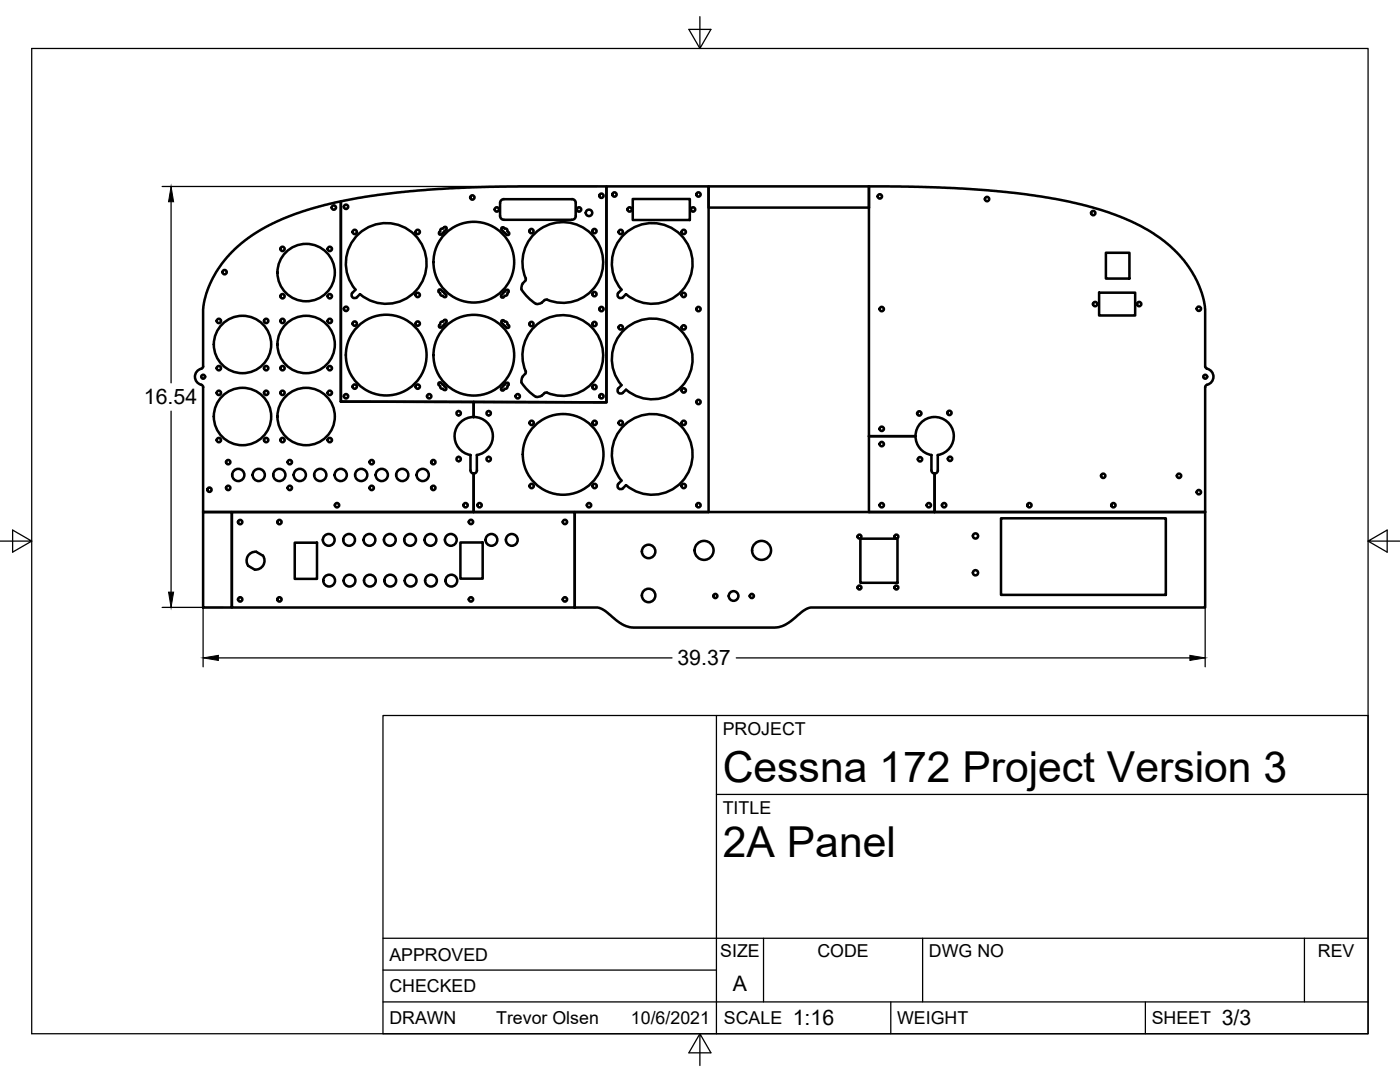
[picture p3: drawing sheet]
<svg xmlns="http://www.w3.org/2000/svg" width="279mm" height="216mm" viewBox="0 0 279 216" stroke-linecap="round" stroke-linejoin="round" font-family="sans-serif">
<!-- layer: Visible -->
<g fill="none" stroke="#000" stroke-width=".51">
<path d="M100.6 39.8h13.5M100.6 39.7a.77 .77 0 0 0-.8 .8v2.6a.77 .77 0 0 0 .8 .8h13.5a.77 .77 0 0 0 .8-.8v-2.6a.74 .74 0 0 0-.8-.8M126.3 39.7h11.4v4.2h-11.4zM173.4 37.2h-32v4.2h32M173.4 37.2l9.9 .1 8.7 .3 6.8 .5 7.6 .9 6.8 1.2 4.6 1.1 5.8 1.9 3.9 1.8 3.9 2.4 3 2.5 2.3 2.7 2.2 3.5 .9 2.3 .7 2.8v11.9a.81 .81 0 0 0 .8 .6 1.69 1.69 0 0 1 .8 1.8 1.69 1.69 0 0 1-1.4 1.4l-.2 .4M173.4 37.2v65h13.1M68 40.2l4.9-.9 6.3-.9 10.7-.8 11.4-.4h19.7v43.1l-53-.2zM71 57.8l-.7 .6M71 57.8a8.1 8.1 0 0 1 4.2-13.1 8.1 8.1 0 0 1 9.7 9.7 8.1 8.1 0 0 1-13 4.3l-.7 .6a.64 .64 0 0 1-.9 0 .64 .64 0 0 1 0-.9M88.4 58.2l-.4-.4a.31 .31 0 0 0-.4 0 .31 .31 0 0 0 0 .5l.4 .6 .6 .3a.31 .31 0 0 0 .4 0 .31 .31 0 0 0 0-.4l-.3-.3M88.4 58.2l.3 .3M89 45.8l-.9 .9a.31 .31 0 0 1-.4 .1 .31 .31 0 0 1 0-.5"/>
<path d="M89.1 45.8a.3 .3 0 0 0 0-.5 .3 .3 0 0 0-.5 .1l-.6 .3-.3 .6M100.5 45.4l.2 .2M100.6 45.4a.31 .31 0 0 0-.5 0 .31 .31 0 0 0 0 .5l1 .9a.31 .31 0 0 0 .5 0 .31 .31 0 0 0-.1-.4l-.2-.3M100.7 58.2l-.3 .3M100.7 45.6l.5 .1 .1 .4M101 57.9l-.3 .3M101 57.9a.31 .31 0 0 1 .4 0 .31 .31 0 0 1 .1 .4l-.2 .2M101.3 58.5l-.1 .4-.5 .1-.2 .3a.31 .31 0 0 1-.4 0 .31 .31 0 0 1 0-.4l.3-.4M108.7 59.9l.3-.1a8.1 8.1 0 0 0 11.3-6.3 8.1 8.1 0 0 0-9.1-9.1 8.1 8.1 0 0 0-6.3 11.3v.2a1.7 1.7 0 0 0-.1 2.8l1.7 1.6a1.47 1.47 0 0 0 2.2-.4M124 57.8l-.6 .6M124 57.8a8.1 8.1 0 0 1 4.4-13 8.1 8.1 0 0 1 9.6 9.7 8.1 8.1 0 0 1-13.1 4.2l-.6 .6a.65 .65 0 0 1-.9 0 .65 .65 0 0 1 0-.9M219.4 58.4h7.1v4.5h-7.1z"/>
<path d="M220.7 50.4h4.7v5.2h-4.7zM40.5 73.1v-11.3l.2-1.4 .5-1.8 1-2.6 1.3-2.3 1.4-1.9 1.9-2 2.1-1.8 2.2-1.5 2.6-1.5 2.8-1.4 4.1-1.5 4.2-1.2 3.2-.7v39.9M40.5 77.3v24.9h54v-7.7M40.6 73.1a.81 .81 0 0 1-.9 .6 1.69 1.69 0 0 0-.8 1.8 1.69 1.69 0 0 0 1.5 1.4l.2 .4M88 64.3l.3-.1 .3-.3a.3 .3 0 0 1 .5 0 .3 .3 0 0 1-.1 .4l-.9 1a.31 .31 0 0 1-.4 0 .31 .31 0 0 1 0-.4zM88.7 77l-.7-.6a.31 .31 0 0 0-.4 0 .31 .31 0 0 0 0 .4l.4 .7 .6 .3a.31 .31 0 0 0 .4 0 .31 .31 0 0 0 0-.5l-.3-.3M101 76.5l-.6 .6M101 76.4a.31 .31 0 0 1 .4 0 .31 .31 0 0 1 .1 .5l-.2 .2M101.3 77.1l-.1 .4-.7 .3a.31 .31 0 0 1-.4 0 .31 .31 0 0 1 0-.4l.3-.3M101.5 64.9a.32 .32 0 0 1 .1 .5 .32 .32 0 0 1-.5 0l-1-1a.31 .31 0 0 1 0-.4 .31 .31 0 0 1 .5 0l.1 .2 .5 .1 .3 .6M104.1 76.3l.7 1 1.2 1.2a1.59 1.59 0 0 0 2.7-.1M104.8 74.6a1.83 1.83 0 0 0-.7 1.7"/>
<path d="M104.8 74.6l.1-.4a8.1 8.1 0 0 1 6.3-11.2 8.1 8.1 0 0 1 9.1 9.1 8.1 8.1 0 0 1-11.3 6.2l-.3 .1M123.4 77.4a.65 .65 0 0 0 0 1 .65 .65 0 0 0 .9 0l.6-.6M123.4 77.5l.6-.7a8.1 8.1 0 0 1 4.3-13 8.1 8.1 0 0 1 9.7 9.7 8.1 8.1 0 0 1-13.1 4.2M240.5 77.3v24.9h-54M68 80.1l26.5 .1v3M94.5 83.2v-3l26.5 .1v-43.1h20.4v65h-46.9v-7.7M94.5 83.2a3.8 3.8 0 0 1 3.8 3.5 3.8 3.8 0 0 1-3.1 4.1M94.5 83.2a3.9 3.9 0 0 0-3.8 3.5 3.9 3.9 0 0 0 3.2 4.1v3a.65 .65 0 0 0 .6 .7M95.2 90.8v3.1M95.2 93.8a.65 .65 0 0 1-.7 .7M124.7 84.8a8.1 8.1 0 0 1 11.2 .2 8.1 8.1 0 0 1 .2 11.1 8.1 8.1 0 0 1-11.2 .7l-.6 .6a.64 .64 0 0 1-.9 0 .64 .64 0 0 1 0-.9l.6-.6a8.1 8.1 0 0 1 .7-11.1zM173.4 87h9.3"/>
<path d="M182.7 87a4 4 0 0 0 3.2 3.8v3a.65 .65 0 0 0 .6 .7 .65 .65 0 0 0 .7-.7M182.7 87a3.8 3.8 0 0 1 3.6-3.8 3.8 3.8 0 0 1 4 3.4 3.8 3.8 0 0 1-3.1 4.2M186.5 94.5v7.7M187.2 90.8v3.1M187.2 90.8h.1M40.5 102.2h5.8v19h-5.8zM46.3 102.2h68.4v19h-68.4zM52.5 110.9a1.79 1.79 0 0 1 0 1.9 1.79 1.79 0 0 1-1.7 .9l-1.3-.8a1.79 1.79 0 0 1 0-1.9 1.79 1.79 0 0 1 1.6-.9l1.4 .8M58.8 108.3h4.5v7.2h-4.5zM91.9 108.2h4.4v7.3h-4.4zM114.7 102.2h125.8v19h-78.7l-1.4 .6-3.3 2.7a5 5 0 0 1-2.6 .7h-28.3a8 8 0 0 1-4.7-2.7l-1.4-1-.8-.3h-4.6zM171.7 107.5h7.4v8.8h-7.4z"/>
<path d="M199.8 103.4h32.9v15.3h-32.9z"/>
<circle cx="94.3" cy="39.4" r=".43"/>
<circle cx="120" cy="39.1" r=".43"/>
<circle cx="122.6" cy="38.8" r=".43"/>
<circle cx="139.4" cy="38.8" r=".43"/>
<circle cx="175.6" cy="39.2" r=".43"/>
<circle cx="197" cy="39.7" r=".43"/>
<circle cx="44.8" cy="54.3" r=".43"/>
<circle cx="56.4" cy="49.7" r=".43"/>
<circle cx="56.4" cy="59.1" r=".43"/>
<circle cx="61.1" cy="54.4" r="5.7"/>
<circle cx="65.8" cy="49.7" r=".43"/>
<circle cx="65.8" cy="59.1" r=".43"/>
<circle cx="66.6" cy="41.4" r=".43"/>
<circle cx="69.1" cy="41.3" r=".43"/>
<circle cx="70.8" cy="46.3" r=".43"/>
<circle cx="83.4" cy="58.9" r=".43"/>
<circle cx="83.4" cy="46.3" r=".43"/>
<circle cx="94.6" cy="52.3" r="8.1"/>
<circle cx="99.2" cy="41.8" r=".43"/>
<circle cx="106.1" cy="46.1" r=".43"/>
<circle cx="115.6" cy="41.8" r=".43"/>
<circle cx="117.5" cy="42.5" r=".65"/>
<circle cx="118.6" cy="58.7" r=".43"/>
<circle cx="118.6" cy="46.1" r=".43"/>
<circle cx="123.9" cy="46.3" r=".43"/>
<circle cx="125.7" cy="41.8" r=".43"/>
<circle cx="136.5" cy="46.3" r=".43"/>
<circle cx="136.5" cy="58.9" r=".43"/>
<circle cx="138.3" cy="41.8" r=".43"/>
<circle cx="218.2" cy="42.5" r=".43"/>
<circle cx="40.5" cy="75.2" r=".39"/>
<circle cx="43.7" cy="78.4" r=".43"/>
<circle cx="43.7" cy="64" r=".43"/>
<circle cx="43.7" cy="73.5" r=".43"/>
<circle cx="48.4" cy="68.7" r="5.7"/>
<circle cx="53.1" cy="73.5" r=".43"/>
<circle cx="53.1" cy="78.4" r=".43"/>
<circle cx="53.1" cy="64" r=".43"/>
<circle cx="56.4" cy="73.5" r=".43"/>
<circle cx="56.4" cy="78.4" r=".43"/>
<circle cx="56.4" cy="64" r=".43"/>
<circle cx="61.1" cy="68.7" r="5.7"/>
<circle cx="65.8" cy="78.4" r=".43"/>
<circle cx="65.8" cy="73.5" r=".43"/>
<circle cx="65.8" cy="64" r=".43"/>
<circle cx="69.1" cy="61.6" r=".43"/>
<circle cx="69.1" cy="79.1" r=".43"/>
<circle cx="70.8" cy="64.6" r=".43"/>
<circle cx="70.8" cy="77.1" r=".43"/>
<circle cx="77.1" cy="70.9" r="8.1"/>
<circle cx="83.4" cy="64.6" r=".43"/>
<circle cx="83.4" cy="77.1" r=".43"/>
<circle cx="85.7" cy="79.1" r=".43"/>
<circle cx="94.6" cy="70.9" r="8.1"/>
<circle cx="103.3" cy="79.1" r=".43"/>
<circle cx="106.1" cy="64.7" r=".43"/>
<circle cx="118.6" cy="77.2" r=".43"/>
<circle cx="118.6" cy="64.7" r=".43"/>
<circle cx="120" cy="61.7" r=".43"/>
<circle cx="120" cy="79.1" r=".43"/>
<circle cx="123.9" cy="65.3" r=".43"/>
<circle cx="136.5" cy="77.9" r=".43"/>
<circle cx="136.5" cy="65.3" r=".43"/>
<circle cx="139.4" cy="61.7" r=".43"/>
<circle cx="176" cy="61.7" r=".43"/>
<circle cx="218.6" cy="60.7" r=".43"/>
<circle cx="227.3" cy="60.7" r=".43"/>
<circle cx="239.3" cy="61.6" r=".43"/>
<circle cx="240.5" cy="75.2" r=".39"/>
<circle cx="41.8" cy="97.7" r=".43"/>
<circle cx="43.7" cy="87.8" r=".43"/>
<circle cx="45.5" cy="97.4" r=".43"/>
<circle cx="45.5" cy="92.2" r=".43"/>
<circle cx="47.6" cy="94.8" r="1.22"/>
<circle cx="48.4" cy="83.1" r="5.7"/>
<circle cx="51.6" cy="94.8" r="1.22"/>
<circle cx="53.1" cy="87.8" r=".43"/>
<circle cx="55.7" cy="94.8" r="1.22"/>
<circle cx="56.4" cy="87.8" r=".43"/>
<circle cx="57.8" cy="92.2" r=".43"/>
<circle cx="57.8" cy="97.4" r=".43"/>
<circle cx="59.8" cy="94.8" r="1.22"/>
<circle cx="61.1" cy="83.1" r="5.7"/>
<circle cx="63.9" cy="94.8" r="1.22"/>
<circle cx="65.8" cy="87.8" r=".43"/>
<circle cx="68" cy="94.8" r="1.22"/>
<circle cx="72.1" cy="94.8" r="1.22"/>
<circle cx="74.2" cy="97.4" r=".43"/>
<circle cx="74.2" cy="92.2" r=".43"/>
<circle cx="76.2" cy="94.8" r="1.22"/>
<circle cx="80.3" cy="94.8" r="1.22"/>
<circle cx="84.4" cy="94.8" r="1.22"/>
<circle cx="86.5" cy="97.4" r=".43"/>
<circle cx="86.5" cy="92.2" r=".43"/>
<circle cx="91.5" cy="82.5" r=".43"/>
<circle cx="91.5" cy="91.6" r=".43"/>
<circle cx="97.5" cy="91.6" r=".43"/>
<circle cx="97.5" cy="82.5" r=".43"/>
<circle cx="106.1" cy="97" r=".43"/>
<circle cx="106.1" cy="84.4" r=".43"/>
<circle cx="112.4" cy="90.7" r="8.1"/>
<circle cx="118.7" cy="97" r=".43"/>
<circle cx="118.7" cy="84.4" r=".43"/>
<circle cx="123.9" cy="84.4" r=".43"/>
<circle cx="136.5" cy="84.4" r=".43"/>
<circle cx="136.5" cy="97" r=".43"/>
<circle cx="139.4" cy="80.2" r=".43"/>
<circle cx="176" cy="85.6" r=".43"/>
<circle cx="176" cy="88.6" r=".43"/>
<circle cx="183.5" cy="82.5" r=".43"/>
<circle cx="183.6" cy="91.6" r=".43"/>
<circle cx="189.5" cy="82.4" r=".43"/>
<circle cx="189.6" cy="91.6" r=".43"/>
<circle cx="220.2" cy="94.9" r=".43"/>
<circle cx="235.3" cy="94.9" r=".43"/>
<circle cx="239.3" cy="98.2" r=".43"/>
<circle cx="47.9" cy="104.2" r=".43"/>
<circle cx="47.9" cy="119.6" r=".43"/>
<circle cx="55.8" cy="119.6" r=".43"/>
<circle cx="55.8" cy="104.2" r=".43"/>
<circle cx="65.6" cy="107.7" r="1.17"/>
<circle cx="65.7" cy="115.9" r="1.17"/>
<circle cx="67.3" cy="100.8" r=".43"/>
<circle cx="69.7" cy="107.7" r="1.17"/>
<circle cx="69.8" cy="115.9" r="1.17"/>
<circle cx="73.7" cy="107.7" r="1.17"/>
<circle cx="73.8" cy="115.9" r="1.17"/>
<circle cx="77.8" cy="107.7" r="1.17"/>
<circle cx="77.9" cy="115.9" r="1.17"/>
<circle cx="81.8" cy="107.7" r="1.17"/>
<circle cx="81.9" cy="115.9" r="1.17"/>
<circle cx="85.9" cy="107.7" r="1.17"/>
<circle cx="86" cy="115.9" r="1.17"/>
<circle cx="90" cy="107.7" r="1.17"/>
<circle cx="90.1" cy="115.9" r="1.17"/>
<circle cx="92.9" cy="100.8" r=".43"/>
<circle cx="94" cy="104.2" r=".43"/>
<circle cx="94" cy="119.6" r=".43"/>
<circle cx="95.7" cy="100.8" r=".43"/>
<circle cx="98.1" cy="107.7" r="1.17"/>
<circle cx="102.1" cy="107.7" r="1.17"/>
<circle cx="112.7" cy="104.2" r=".43"/>
<circle cx="112.7" cy="119.6" r=".43"/>
<circle cx="117.5" cy="100.8" r=".43"/>
<circle cx="129.4" cy="118.8" r="1.34"/>
<circle cx="129.4" cy="110" r="1.34"/>
<circle cx="139.4" cy="100.8" r=".43"/>
<circle cx="140.5" cy="109.8" r="1.89"/>
<circle cx="142.8" cy="118.9" r=".41"/>
<circle cx="146.4" cy="118.9" r=".96"/>
<circle cx="150" cy="118.9" r=".41"/>
<circle cx="152" cy="109.8" r="1.89"/>
<circle cx="171.5" cy="107.1" r=".39"/>
<circle cx="171.5" cy="117.2" r=".39"/>
<circle cx="176" cy="100.8" r=".43"/>
<circle cx="178.9" cy="107.1" r=".39"/>
<circle cx="178.9" cy="117.2" r=".39"/>
<circle cx="185.4" cy="100.8" r=".43"/>
<circle cx="188.4" cy="100.8" r=".43"/>
<circle cx="194.7" cy="114.3" r=".52"/>
<circle cx="194.7" cy="106.9" r=".52"/>
<circle cx="205.4" cy="100.8" r=".43"/>
<circle cx="222.2" cy="100.8" r=".43"/>
</g>
<!-- layer: Titleblock -->
<path d="M76.4 142.8h196.6v63.5h-196.6zM143 158.5h130M143 142.8v63.5M76.4 199.9h196.6M76.4 193.6h66.6M76.4 187.2h196.6M152.4 187.2v12.7M177.8 199.9v6.4M184.1 187.2v12.7M228.6 199.9v6.4M260.3 187.2v12.7" fill="none" stroke="#000" stroke-width=".25"/>
<!-- layer: Border -->
<path d="M6.3 9.7h266.7v196.6h-266.7zM139.7 3.3v6.4l2.2-3.8h-4.4l2.2 3.8M0 108h6.3l-3.8-2.2v4.4l3.8-2.2M273 108l3.8 2.2v-4.4l-3.8 2.2h6.4M139.7 206.3l-2.2 3.8h4.4l-2.2-3.8v6.3" fill="none" stroke="#000" stroke-width=".25"/>
<!-- layer: Dimensions -->
<path d="M32.4 37.2h86.9M34.1 40.3v36.1M34.1 82v36.2M40.5 103.9v29.2M240.5 103.9v29.2M32.4 121.2h12.1M43.6 131.3h90.5M146.9 131.3h90.6" fill="none" stroke="#000" stroke-width=".25"/>
<path d="M34.1 37.2l.5 3.1h-1zM33.6 118.2h1l-.5 3zM40.5 131.3l3.1-.5v1zM237.5 130.8l3 .5-3 .5z" fill="#000" stroke="#000" stroke-width=".2"/>
<g font-size="8.5">
<text x="144.3" y="156">Cessna 172 Project Version 3</text>
<text x="144.3" y="171">2A Panel</text>
</g>
<g font-size="4.3">
<text x="28.7" y="80.7">16.54</text>
<text x="135.2" y="132.8">39.37</text>
<text x="146.3" y="197.7">A</text>
<text x="158.2" y="204.6">1:16</text>
<text x="243.8" y="204.6">3/3</text>
</g>
<g font-size="3.5">
<text x="144.3" y="146.6">PROJECT</text>
<text x="144.3" y="162.3">TITLE</text>
<text x="77.7" y="191.7">APPROVED</text>
<text x="143.7" y="191">SIZE</text>
<text x="163.1" y="191">CODE</text>
<text x="185.4" y="191">DWG NO</text>
<text x="263" y="191">REV</text>
<text x="77.7" y="198">CHECKED</text>
<text x="77.7" y="204.4">DRAWN</text>
<text x="99" y="204.4">Trevor Olsen</text>
<text x="125.9" y="204.4">10/6/2021</text>
<text x="144.5" y="204.4">SCALE</text>
<text x="179" y="204.4">WEIGHT</text>
<text x="229.8" y="204.4">SHEET</text>
</g>
</svg>
